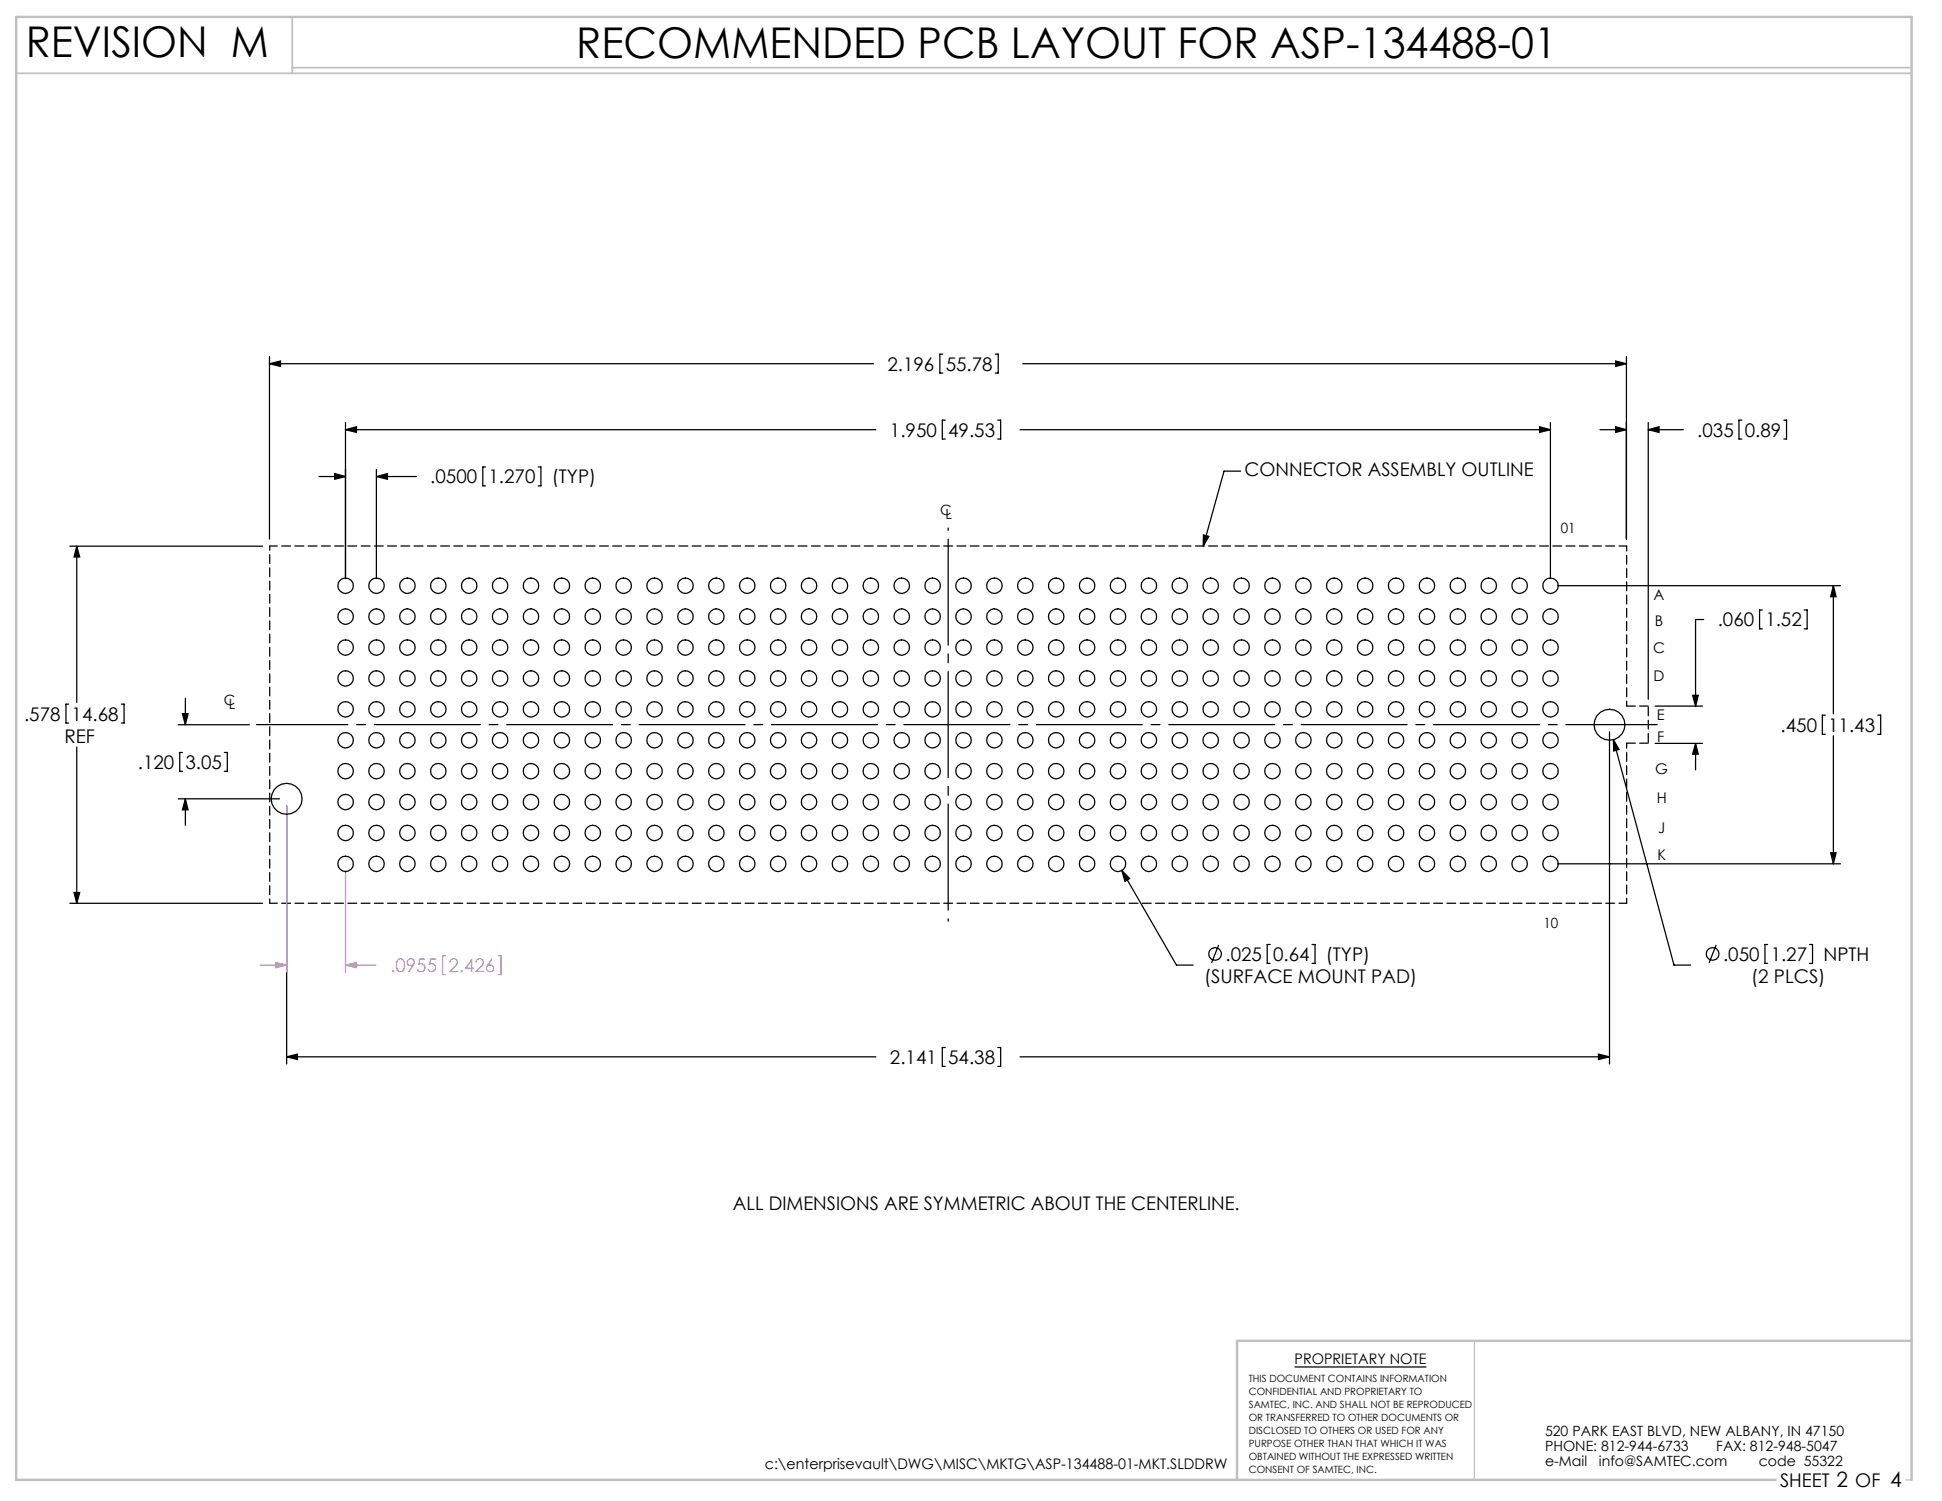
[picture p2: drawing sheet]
<svg xmlns="http://www.w3.org/2000/svg" width="279mm" height="216mm" viewBox="0 0 279 216" stroke-linecap="round" stroke-linejoin="round" font-family="sans-serif">
<path d="M212.1 192.9v20M274.2 212.9h.8" fill="none" stroke="#c0c0c0" stroke-width=".18"/>
<path d="M2.3 10.5h272.7M42.1 2.4v8.1M42.1 9.7h232.9" fill="none" stroke="#c0c0c0" stroke-width=".25"/>
<path d="M275 192.9h-97v20M255.4 212.9h-253.1v-210.5h272.7v210.5" fill="none" stroke="#c0c0c0" stroke-width=".35"/>
<g fill="none" stroke="#000" stroke-width=".18">
<path d="M38.8 52.3l1.6-.4v.8zM38.8 51.3v26.2M38.8 52.3h86.9M135.6 50.9h-.4v2.8h.4M143.2 50.9h.4v2.8h-.4M147.1 52.3h86.9M232.4 51.9l1.6 .4-1.6 .4zM234 51.3v26.2M10.1 78.6h27.7M11 78.6l.5 1.5h-.8zM11 78.6v22.4M45.9 68.5h3.8"/>
<path d="M48.2 68.1l1.5 .4-1.5 .4zM49.7 61.8h76.3M49.7 60.8v22.4M49.7 61.8l1.6-.4v.8zM54.2 67.5v15.7M54.2 68.5h5.7M54.2 68.5l1.5-.4v.8zM69.8 67.2h-.3v2.7h.3M77.4 67.2h.4v2.7h-.4M136 60.4h-.4v2.7h.4M143.5 60.4h.5v2.7h-.5M146.8 61.8h76.3"/>
<path d="M173.1 76.9l.8 .3-.8 1.4zM178.5 67.8h-2.4l-3 10.8M221.5 61.4l1.6 .4-1.6 .4zM223.1 60.8v22.4M230.2 61.8h3.8M232.4 61.4l1.6 .4-1.6 .4zM237.1 60.8v39.8M237.1 61.8h5.1M237.1 61.8l1.6-.4v.8zM250.6 60.4h-.4v2.7h.4M256.6 60.4h.4v2.7h-.4M224.1 84.2h40.7"/>
<path d="M245.1 89.1h-1.2v12.5M253.5 87.7h-.3v2.8h.3M259.6 87.7h.4v2.8h-.4M263.8 84.2v18.5M263.8 84.2l.4 1.6h-.8zM9.9 101.3h-.4v2.7h.4M11 107.5v22.4M17.5 101.3h.4v2.7h-.4M25.6 104.2h10.3M25.6 114.9h14.6M26.2 102.7h.9l-.4 1.5zM26.2 108.2h-.3v2.7h.3"/>
<path d="M26.7 114.9l.4 1.6h-.9zM26.7 100.4v3.8M26.7 114.9v3.8M32.3 108.2h.4v2.7h-.4M41.2 115.9v37.1M231.6 105.3v47.7M232.1 106.4l.8 1.4-.7 .2zM232.1 106.4l8.7 32.4h2.4M238.1 101.6h6.8M238.1 106.9h6.8M243.5 100h.8l-.4 1.6zM243.9 106.9v3.8"/>
<path d="M243.9 106.9l.4 1.6h-.8zM262.6 102.9h-.4v2.7h.4M263.8 105.8v18.4M270.2 102.9h.4v2.7h-.4M10.1 129.9h27.7M10.7 128.4h.8l-.5 1.5zM161.4 125.2l7.9 13.6h2.4M161.4 125.2l1.1 1.2-.6 .4zM175.3 135.9l-1 2.6M182.7 135.9h-.4v2.7h.4M188.8 135.9h.4v2.7h-.4M224.1 124.2h40.7"/>
<path d="M246.9 135.9l-1 2.6M254.3 135.9h-.4v2.7h.4M260.3 135.9h.5v2.7h-.5M263.4 122.7h.8l-.4 1.5zM41.2 152h84.8M41.2 152l1.6-.4v.8zM136 150.7h-.4v2.7h.4M143.5 150.7h.5v2.7h-.5M146.8 152h84.8M230 151.6l1.6 .4-1.6 .4z"/>
<circle cx="174.8" cy="137.2" r=".92"/>
<circle cx="246.4" cy="137.2" r=".91"/>
</g>
<path d="M41.2 115.9v23.9M37.4 138.8h3.8M39.7 138.4l1.5 .4-1.5 .4zM49.7 125.3v14.5M49.7 138.8h4.4M49.7 138.8l1.6-.4v.8zM64.1 137.5h-.4v2.7h.4M71.6 137.5h.5v2.7h-.5" fill="none" stroke="#f0f" stroke-width=".18"/>
<path d="M136.4 132.5v-56.6" fill="none" stroke="#000" stroke-width=".18" stroke-dasharray="15.2 1.3 1.3 1.3" stroke-dashoffset="-1.6"/>
<path d="M238.4 104.2h-201.5" fill="none" stroke="#000" stroke-width=".18" stroke-dasharray="15.2 1.3 1.3 1.3" stroke-dashoffset="2.1"/>
<path d="M234 101.6v-23.1M234 129.9v-23" fill="none" stroke="#000" stroke-width=".18" stroke-dasharray="1.3 .6" stroke-dashoffset=".6"/>
<path d="M234 78.5h-195.2M38.8 129.9h195.2" fill="none" stroke="#000" stroke-width=".18" stroke-dasharray="1.3 .6" stroke-dashoffset=".2"/>
<path d="M38.8 78.5v51.4" fill="none" stroke="#000" stroke-width=".18" stroke-dasharray="1.3 .6" stroke-dashoffset=".7"/>
<path d="M234 106.9h3.1M237.1 101.6h-3.1" fill="none" stroke="#000" stroke-width=".18" stroke-dasharray="1.3 .6"/>
<path d="M237.1 106.9v-5.3" fill="none" stroke="#000" stroke-width=".18" stroke-dasharray="1.3 .6" stroke-dashoffset="-.1"/>
<g fill="#000">
<path d="M173.1 76.9l.8 .3-.8 1.4z"/>
<path d="M11 78.6l.5 1.5h-.8zM10.7 128.4h.8l-.5 1.5zM26.2 102.7h.9l-.4 1.5zM26.7 114.9l.4 1.6h-.9zM243.5 100h.8l-.4 1.6zM243.9 106.9l.4 1.6h-.8zM237.1 61.8l1.6-.4v.8zM232.4 61.4l1.6 .4-1.6 .4zM232.4 51.9l1.6 .4-1.6 .4zM38.8 52.3l1.6-.4v.8z"/>
<path d="M41.2 152l1.6-.4v.8zM230 151.6l1.6 .4-1.6 .4zM161.4 125.2l.5 1.6 .6-.4zM263.8 84.2l.4 1.6h-.8zM263.4 122.7h.8l-.4 1.5zM48.2 68.1l1.5 .4-1.5 .4zM54.2 68.5l1.5-.4v.8zM49.7 61.8l1.6-.4v.8zM221.5 61.4l1.6 .4-1.6 .4zM232.1 106.4l.1 1.6 .7-.2z"/>
</g>
<path d="M39.7 138.4l1.5 .4-1.5 .4zM49.7 138.8l1.6-.4v.8z" fill="#f0f"/>
<g fill="none" stroke="#000" stroke-width=".18">
<path d="M186.3 196.6h18.9"/>
<circle cx="49.7" cy="84.3" r="1.11"/>
<circle cx="49.7" cy="97.6" r="1.11"/>
<circle cx="49.7" cy="93.1" r="1.11"/>
<circle cx="49.7" cy="88.7" r="1.12"/>
<circle cx="54.2" cy="84.3" r="1.11"/>
<circle cx="54.2" cy="97.6" r="1.11"/>
<circle cx="54.2" cy="93.1" r="1.11"/>
<circle cx="54.2" cy="88.7" r="1.12"/>
<circle cx="58.6" cy="84.3" r="1.11"/>
<circle cx="58.6" cy="97.6" r="1.11"/>
<circle cx="58.6" cy="93.1" r="1.11"/>
<circle cx="58.6" cy="88.7" r="1.12"/>
<circle cx="63" cy="84.3" r="1.11"/>
<circle cx="63" cy="97.6" r="1.11"/>
<circle cx="63" cy="93.1" r="1.11"/>
<circle cx="63.1" cy="88.7" r="1.12"/>
<circle cx="67.5" cy="84.3" r="1.11"/>
<circle cx="67.5" cy="97.6" r="1.11"/>
<circle cx="67.5" cy="93.1" r="1.11"/>
<circle cx="67.5" cy="88.7" r="1.12"/>
<circle cx="71.9" cy="84.3" r="1.11"/>
<circle cx="71.9" cy="97.6" r="1.11"/>
<circle cx="71.9" cy="93.1" r="1.11"/>
<circle cx="71.9" cy="88.7" r="1.12"/>
<circle cx="76.4" cy="84.3" r="1.11"/>
<circle cx="76.4" cy="97.6" r="1.11"/>
<circle cx="76.4" cy="93.1" r="1.11"/>
<circle cx="76.4" cy="88.7" r="1.12"/>
<circle cx="80.8" cy="84.3" r="1.11"/>
<circle cx="80.8" cy="97.6" r="1.11"/>
<circle cx="80.8" cy="93.1" r="1.11"/>
<circle cx="80.8" cy="88.7" r="1.12"/>
<circle cx="85.3" cy="84.3" r="1.11"/>
<circle cx="85.3" cy="97.6" r="1.11"/>
<circle cx="85.3" cy="93.1" r="1.11"/>
<circle cx="85.3" cy="88.7" r="1.12"/>
<circle cx="89.7" cy="84.3" r="1.11"/>
<circle cx="89.7" cy="97.6" r="1.11"/>
<circle cx="89.7" cy="93.1" r="1.11"/>
<circle cx="89.7" cy="88.7" r="1.12"/>
<circle cx="94.2" cy="84.3" r="1.11"/>
<circle cx="94.2" cy="97.6" r="1.11"/>
<circle cx="94.2" cy="93.1" r="1.11"/>
<circle cx="94.2" cy="88.7" r="1.12"/>
<circle cx="98.6" cy="84.3" r="1.11"/>
<circle cx="98.6" cy="97.6" r="1.11"/>
<circle cx="98.6" cy="93.1" r="1.11"/>
<circle cx="98.6" cy="88.7" r="1.12"/>
<circle cx="103.1" cy="84.3" r="1.11"/>
<circle cx="103.1" cy="97.6" r="1.11"/>
<circle cx="103.1" cy="93.1" r="1.11"/>
<circle cx="103.1" cy="88.7" r="1.12"/>
<circle cx="107.5" cy="84.3" r="1.11"/>
<circle cx="107.5" cy="97.6" r="1.11"/>
<circle cx="107.5" cy="93.1" r="1.11"/>
<circle cx="107.5" cy="88.7" r="1.12"/>
<circle cx="111.9" cy="84.3" r="1.11"/>
<circle cx="111.9" cy="97.6" r="1.11"/>
<circle cx="111.9" cy="93.1" r="1.11"/>
<circle cx="111.9" cy="88.7" r="1.12"/>
<circle cx="116.4" cy="84.3" r="1.11"/>
<circle cx="116.4" cy="97.6" r="1.11"/>
<circle cx="116.4" cy="93.1" r="1.11"/>
<circle cx="116.4" cy="88.7" r="1.12"/>
<circle cx="120.8" cy="84.3" r="1.11"/>
<circle cx="120.8" cy="97.6" r="1.11"/>
<circle cx="120.8" cy="93.1" r="1.11"/>
<circle cx="120.8" cy="88.7" r="1.12"/>
<circle cx="125.3" cy="84.3" r="1.11"/>
<circle cx="125.3" cy="97.6" r="1.11"/>
<circle cx="125.3" cy="93.1" r="1.11"/>
<circle cx="125.3" cy="88.7" r="1.12"/>
<circle cx="129.7" cy="84.3" r="1.11"/>
<circle cx="129.7" cy="97.6" r="1.11"/>
<circle cx="129.7" cy="93.1" r="1.11"/>
<circle cx="129.7" cy="88.7" r="1.12"/>
<circle cx="134.2" cy="84.3" r="1.11"/>
<circle cx="134.2" cy="97.6" r="1.11"/>
<circle cx="134.2" cy="93.1" r="1.11"/>
<circle cx="134.2" cy="88.7" r="1.12"/>
<circle cx="138.6" cy="84.3" r="1.11"/>
<circle cx="138.6" cy="97.6" r="1.11"/>
<circle cx="138.6" cy="93.1" r="1.11"/>
<circle cx="138.6" cy="88.7" r="1.12"/>
<circle cx="143.1" cy="84.3" r="1.11"/>
<circle cx="143.1" cy="97.6" r="1.11"/>
<circle cx="143.1" cy="93.1" r="1.11"/>
<circle cx="143.1" cy="88.7" r="1.12"/>
<circle cx="147.5" cy="84.3" r="1.11"/>
<circle cx="147.5" cy="97.6" r="1.11"/>
<circle cx="147.5" cy="93.1" r="1.11"/>
<circle cx="147.5" cy="88.7" r="1.12"/>
<circle cx="151.9" cy="84.3" r="1.11"/>
<circle cx="151.9" cy="97.6" r="1.11"/>
<circle cx="151.9" cy="93.1" r="1.11"/>
<circle cx="152" cy="88.7" r="1.12"/>
<circle cx="156.4" cy="84.3" r="1.11"/>
<circle cx="156.4" cy="97.6" r="1.11"/>
<circle cx="156.4" cy="93.1" r="1.11"/>
<circle cx="156.4" cy="88.7" r="1.12"/>
<circle cx="160.8" cy="84.3" r="1.11"/>
<circle cx="160.8" cy="97.6" r="1.11"/>
<circle cx="160.8" cy="93.1" r="1.11"/>
<circle cx="160.8" cy="88.7" r="1.12"/>
<circle cx="165.3" cy="84.3" r="1.11"/>
<circle cx="165.3" cy="97.6" r="1.11"/>
<circle cx="165.3" cy="93.1" r="1.11"/>
<circle cx="165.3" cy="88.7" r="1.12"/>
<circle cx="169.7" cy="84.3" r="1.11"/>
<circle cx="169.7" cy="97.6" r="1.11"/>
<circle cx="169.7" cy="93.1" r="1.11"/>
<circle cx="169.7" cy="88.7" r="1.12"/>
<circle cx="174.2" cy="84.3" r="1.11"/>
<circle cx="174.2" cy="97.6" r="1.11"/>
<circle cx="174.2" cy="93.1" r="1.11"/>
<circle cx="174.2" cy="88.7" r="1.12"/>
<circle cx="178.6" cy="84.3" r="1.11"/>
<circle cx="178.6" cy="97.6" r="1.11"/>
<circle cx="178.6" cy="93.1" r="1.11"/>
<circle cx="178.6" cy="88.7" r="1.12"/>
<circle cx="183.1" cy="84.3" r="1.11"/>
<circle cx="183.1" cy="97.6" r="1.11"/>
<circle cx="183.1" cy="93.1" r="1.11"/>
<circle cx="183.1" cy="88.7" r="1.12"/>
<circle cx="187.5" cy="84.3" r="1.11"/>
<circle cx="187.5" cy="97.6" r="1.11"/>
<circle cx="187.5" cy="93.1" r="1.11"/>
<circle cx="187.5" cy="88.7" r="1.12"/>
<circle cx="192" cy="84.3" r="1.11"/>
<circle cx="192" cy="97.6" r="1.11"/>
<circle cx="192" cy="93.1" r="1.11"/>
<circle cx="192" cy="88.7" r="1.12"/>
<circle cx="196.4" cy="84.3" r="1.11"/>
<circle cx="196.4" cy="97.6" r="1.11"/>
<circle cx="196.4" cy="93.1" r="1.11"/>
<circle cx="196.4" cy="88.7" r="1.12"/>
<circle cx="200.8" cy="84.3" r="1.11"/>
<circle cx="200.8" cy="97.6" r="1.11"/>
<circle cx="200.8" cy="93.1" r="1.11"/>
<circle cx="200.8" cy="88.7" r="1.12"/>
<circle cx="205.3" cy="84.3" r="1.11"/>
<circle cx="205.3" cy="97.6" r="1.11"/>
<circle cx="205.3" cy="93.1" r="1.11"/>
<circle cx="205.3" cy="88.7" r="1.12"/>
<circle cx="209.7" cy="84.3" r="1.11"/>
<circle cx="209.7" cy="97.6" r="1.11"/>
<circle cx="209.7" cy="93.1" r="1.11"/>
<circle cx="209.7" cy="88.7" r="1.12"/>
<circle cx="214.2" cy="84.3" r="1.11"/>
<circle cx="214.2" cy="97.6" r="1.11"/>
<circle cx="214.2" cy="93.1" r="1.11"/>
<circle cx="214.2" cy="88.7" r="1.12"/>
<circle cx="218.6" cy="84.3" r="1.11"/>
<circle cx="218.6" cy="97.6" r="1.11"/>
<circle cx="218.6" cy="93.1" r="1.11"/>
<circle cx="218.6" cy="88.7" r="1.12"/>
<circle cx="223.1" cy="84.3" r="1.11"/>
<circle cx="223.1" cy="97.6" r="1.11"/>
<circle cx="223.1" cy="93.1" r="1.11"/>
<circle cx="223.1" cy="88.7" r="1.12"/>
<circle cx="41.2" cy="114.9" r="2.23"/>
<circle cx="49.7" cy="115.4" r="1.11"/>
<circle cx="49.7" cy="119.8" r="1.11"/>
<circle cx="49.7" cy="106.5" r="1.11"/>
<circle cx="49.7" cy="110.9" r="1.11"/>
<circle cx="49.7" cy="102" r="1.11"/>
<circle cx="54.2" cy="115.4" r="1.11"/>
<circle cx="54.2" cy="119.8" r="1.11"/>
<circle cx="54.2" cy="106.5" r="1.11"/>
<circle cx="54.2" cy="110.9" r="1.11"/>
<circle cx="54.2" cy="102" r="1.11"/>
<circle cx="58.6" cy="115.4" r="1.11"/>
<circle cx="58.6" cy="119.8" r="1.11"/>
<circle cx="58.6" cy="106.5" r="1.11"/>
<circle cx="58.6" cy="110.9" r="1.11"/>
<circle cx="58.6" cy="102" r="1.11"/>
<circle cx="63" cy="119.8" r="1.11"/>
<circle cx="63" cy="115.4" r="1.11"/>
<circle cx="63" cy="106.5" r="1.11"/>
<circle cx="63" cy="110.9" r="1.11"/>
<circle cx="63" cy="102" r="1.11"/>
<circle cx="67.5" cy="119.8" r="1.11"/>
<circle cx="67.5" cy="115.4" r="1.11"/>
<circle cx="67.5" cy="106.5" r="1.11"/>
<circle cx="67.5" cy="110.9" r="1.11"/>
<circle cx="67.5" cy="102" r="1.11"/>
<circle cx="71.9" cy="115.4" r="1.11"/>
<circle cx="71.9" cy="119.8" r="1.11"/>
<circle cx="71.9" cy="110.9" r="1.11"/>
<circle cx="71.9" cy="106.5" r="1.11"/>
<circle cx="71.9" cy="102" r="1.11"/>
<circle cx="76.4" cy="115.4" r="1.11"/>
<circle cx="76.4" cy="119.8" r="1.11"/>
<circle cx="76.4" cy="106.5" r="1.11"/>
<circle cx="76.4" cy="110.9" r="1.11"/>
<circle cx="76.4" cy="102" r="1.11"/>
<circle cx="80.8" cy="115.4" r="1.11"/>
<circle cx="80.8" cy="119.8" r="1.11"/>
<circle cx="80.8" cy="106.5" r="1.11"/>
<circle cx="80.8" cy="110.9" r="1.11"/>
<circle cx="80.8" cy="102" r="1.11"/>
<circle cx="85.3" cy="119.8" r="1.11"/>
<circle cx="85.3" cy="115.4" r="1.11"/>
<circle cx="85.3" cy="106.5" r="1.11"/>
<circle cx="85.3" cy="110.9" r="1.11"/>
<circle cx="85.3" cy="102" r="1.11"/>
<circle cx="89.7" cy="115.4" r="1.11"/>
<circle cx="89.7" cy="119.8" r="1.11"/>
<circle cx="89.7" cy="106.5" r="1.11"/>
<circle cx="89.7" cy="110.9" r="1.11"/>
<circle cx="89.7" cy="102" r="1.11"/>
<circle cx="94.2" cy="115.4" r="1.11"/>
<circle cx="94.2" cy="119.8" r="1.11"/>
<circle cx="94.2" cy="106.5" r="1.11"/>
<circle cx="94.2" cy="110.9" r="1.11"/>
<circle cx="94.2" cy="102" r="1.11"/>
<circle cx="98.6" cy="115.4" r="1.11"/>
<circle cx="98.6" cy="119.8" r="1.11"/>
<circle cx="98.6" cy="106.5" r="1.11"/>
<circle cx="98.6" cy="110.9" r="1.11"/>
<circle cx="98.6" cy="102" r="1.11"/>
<circle cx="103.1" cy="115.4" r="1.11"/>
<circle cx="103.1" cy="119.8" r="1.11"/>
<circle cx="103.1" cy="106.5" r="1.11"/>
<circle cx="103.1" cy="110.9" r="1.11"/>
<circle cx="103.1" cy="102" r="1.11"/>
<circle cx="107.5" cy="115.4" r="1.11"/>
<circle cx="107.5" cy="119.8" r="1.11"/>
<circle cx="107.5" cy="106.5" r="1.11"/>
<circle cx="107.5" cy="110.9" r="1.11"/>
<circle cx="107.5" cy="102" r="1.11"/>
<circle cx="111.9" cy="115.4" r="1.11"/>
<circle cx="111.9" cy="119.8" r="1.11"/>
<circle cx="111.9" cy="110.9" r="1.11"/>
<circle cx="111.9" cy="106.5" r="1.11"/>
<circle cx="111.9" cy="102" r="1.11"/>
<circle cx="116.4" cy="115.4" r="1.11"/>
<circle cx="116.4" cy="119.8" r="1.11"/>
<circle cx="116.4" cy="106.5" r="1.11"/>
<circle cx="116.4" cy="110.9" r="1.11"/>
<circle cx="116.4" cy="102" r="1.11"/>
<circle cx="120.8" cy="115.4" r="1.11"/>
<circle cx="120.8" cy="119.8" r="1.11"/>
<circle cx="120.8" cy="110.9" r="1.11"/>
<circle cx="120.8" cy="106.5" r="1.11"/>
<circle cx="120.8" cy="102" r="1.11"/>
<circle cx="125.3" cy="115.4" r="1.11"/>
<circle cx="125.3" cy="119.8" r="1.11"/>
<circle cx="125.3" cy="106.5" r="1.11"/>
<circle cx="125.3" cy="110.9" r="1.11"/>
<circle cx="125.3" cy="102" r="1.11"/>
<circle cx="129.7" cy="119.8" r="1.11"/>
<circle cx="129.7" cy="115.4" r="1.11"/>
<circle cx="129.7" cy="106.5" r="1.11"/>
<circle cx="129.7" cy="110.9" r="1.11"/>
<circle cx="129.7" cy="102" r="1.11"/>
<circle cx="134.2" cy="115.4" r="1.11"/>
<circle cx="134.2" cy="119.8" r="1.11"/>
<circle cx="134.2" cy="106.5" r="1.11"/>
<circle cx="134.2" cy="110.9" r="1.11"/>
<circle cx="134.2" cy="102" r="1.11"/>
<circle cx="138.6" cy="115.4" r="1.11"/>
<circle cx="138.6" cy="119.8" r="1.11"/>
<circle cx="138.6" cy="106.5" r="1.11"/>
<circle cx="138.6" cy="110.9" r="1.11"/>
<circle cx="138.6" cy="102" r="1.11"/>
<circle cx="143.1" cy="115.4" r="1.11"/>
<circle cx="143.1" cy="119.8" r="1.11"/>
<circle cx="143.1" cy="106.5" r="1.11"/>
<circle cx="143.1" cy="110.9" r="1.11"/>
<circle cx="143.1" cy="102" r="1.11"/>
<circle cx="147.5" cy="119.8" r="1.11"/>
<circle cx="147.5" cy="115.4" r="1.11"/>
<circle cx="147.5" cy="106.5" r="1.11"/>
<circle cx="147.5" cy="110.9" r="1.11"/>
<circle cx="147.5" cy="102" r="1.11"/>
<circle cx="151.9" cy="115.4" r="1.11"/>
<circle cx="151.9" cy="119.8" r="1.11"/>
<circle cx="151.9" cy="106.5" r="1.11"/>
<circle cx="151.9" cy="110.9" r="1.11"/>
<circle cx="151.9" cy="102" r="1.11"/>
<circle cx="156.4" cy="115.4" r="1.11"/>
<circle cx="156.4" cy="119.8" r="1.11"/>
<circle cx="156.4" cy="106.5" r="1.11"/>
<circle cx="156.4" cy="110.9" r="1.11"/>
<circle cx="156.4" cy="102" r="1.11"/>
<circle cx="160.8" cy="119.8" r="1.11"/>
<circle cx="160.8" cy="115.4" r="1.11"/>
<circle cx="160.8" cy="106.5" r="1.11"/>
<circle cx="160.8" cy="110.9" r="1.11"/>
<circle cx="160.8" cy="102" r="1.11"/>
<circle cx="165.3" cy="115.4" r="1.11"/>
<circle cx="165.3" cy="119.8" r="1.11"/>
<circle cx="165.3" cy="110.9" r="1.11"/>
<circle cx="165.3" cy="106.5" r="1.11"/>
<circle cx="165.3" cy="102" r="1.11"/>
<circle cx="169.7" cy="119.8" r="1.11"/>
<circle cx="169.7" cy="115.4" r="1.11"/>
<circle cx="169.7" cy="106.5" r="1.11"/>
<circle cx="169.7" cy="110.9" r="1.11"/>
<circle cx="169.7" cy="102" r="1.11"/>
<circle cx="174.2" cy="119.8" r="1.11"/>
<circle cx="174.2" cy="115.4" r="1.11"/>
<circle cx="174.2" cy="106.5" r="1.11"/>
<circle cx="174.2" cy="110.9" r="1.11"/>
<circle cx="174.2" cy="102" r="1.11"/>
<circle cx="178.6" cy="115.4" r="1.11"/>
<circle cx="178.6" cy="119.8" r="1.11"/>
<circle cx="178.6" cy="110.9" r="1.11"/>
<circle cx="178.6" cy="106.5" r="1.11"/>
<circle cx="178.6" cy="102" r="1.11"/>
<circle cx="183.1" cy="115.4" r="1.11"/>
<circle cx="183.1" cy="119.8" r="1.11"/>
<circle cx="183.1" cy="110.9" r="1.11"/>
<circle cx="183.1" cy="106.5" r="1.11"/>
<circle cx="183.1" cy="102" r="1.11"/>
<circle cx="187.5" cy="115.4" r="1.11"/>
<circle cx="187.5" cy="119.8" r="1.11"/>
<circle cx="187.5" cy="110.9" r="1.11"/>
<circle cx="187.5" cy="106.5" r="1.11"/>
<circle cx="187.5" cy="102" r="1.11"/>
<circle cx="192" cy="119.8" r="1.11"/>
<circle cx="192" cy="115.4" r="1.11"/>
<circle cx="192" cy="110.9" r="1.11"/>
<circle cx="192" cy="106.5" r="1.11"/>
<circle cx="192" cy="102" r="1.11"/>
<circle cx="196.4" cy="115.4" r="1.11"/>
<circle cx="196.4" cy="119.8" r="1.11"/>
<circle cx="196.4" cy="110.9" r="1.11"/>
<circle cx="196.4" cy="106.5" r="1.11"/>
<circle cx="196.4" cy="102" r="1.11"/>
<circle cx="200.8" cy="119.8" r="1.11"/>
<circle cx="200.8" cy="115.4" r="1.11"/>
<circle cx="200.8" cy="106.5" r="1.11"/>
<circle cx="200.8" cy="110.9" r="1.11"/>
<circle cx="200.8" cy="102" r="1.11"/>
<circle cx="205.3" cy="115.4" r="1.11"/>
<circle cx="205.3" cy="119.8" r="1.11"/>
<circle cx="205.3" cy="110.9" r="1.11"/>
<circle cx="205.3" cy="106.5" r="1.11"/>
<circle cx="205.3" cy="102" r="1.11"/>
<circle cx="209.7" cy="115.4" r="1.11"/>
<circle cx="209.7" cy="119.8" r="1.11"/>
<circle cx="209.7" cy="110.9" r="1.11"/>
<circle cx="209.7" cy="106.5" r="1.11"/>
<circle cx="209.7" cy="102" r="1.11"/>
<circle cx="214.2" cy="119.8" r="1.11"/>
<circle cx="214.2" cy="115.4" r="1.11"/>
<circle cx="214.2" cy="106.5" r="1.11"/>
<circle cx="214.2" cy="110.9" r="1.11"/>
<circle cx="214.2" cy="102" r="1.11"/>
<circle cx="218.6" cy="115.4" r="1.11"/>
<circle cx="218.6" cy="119.8" r="1.11"/>
<circle cx="218.6" cy="110.9" r="1.11"/>
<circle cx="218.6" cy="106.5" r="1.11"/>
<circle cx="218.6" cy="102" r="1.11"/>
<circle cx="223.1" cy="115.4" r="1.11"/>
<circle cx="223.1" cy="119.8" r="1.11"/>
<circle cx="223.1" cy="106.5" r="1.11"/>
<circle cx="223.1" cy="110.9" r="1.11"/>
<circle cx="223.1" cy="102" r="1.11"/>
<circle cx="231.6" cy="104.2" r="2.22"/>
<circle cx="49.7" cy="124.3" r="1.11"/>
<circle cx="54.2" cy="124.3" r="1.11"/>
<circle cx="58.6" cy="124.3" r="1.11"/>
<circle cx="63" cy="124.3" r="1.11"/>
<circle cx="67.5" cy="124.3" r="1.11"/>
<circle cx="71.9" cy="124.3" r="1.11"/>
<circle cx="76.4" cy="124.3" r="1.11"/>
<circle cx="80.8" cy="124.3" r="1.11"/>
<circle cx="85.3" cy="124.3" r="1.11"/>
<circle cx="89.7" cy="124.3" r="1.11"/>
<circle cx="94.2" cy="124.3" r="1.11"/>
<circle cx="98.6" cy="124.3" r="1.11"/>
<circle cx="103.1" cy="124.3" r="1.11"/>
<circle cx="107.5" cy="124.3" r="1.11"/>
<circle cx="111.9" cy="124.3" r="1.11"/>
<circle cx="116.4" cy="124.3" r="1.11"/>
<circle cx="120.8" cy="124.3" r="1.11"/>
<circle cx="125.3" cy="124.3" r="1.11"/>
<circle cx="129.7" cy="124.3" r="1.11"/>
<circle cx="134.2" cy="124.3" r="1.11"/>
<circle cx="138.6" cy="124.3" r="1.11"/>
<circle cx="143.1" cy="124.3" r="1.11"/>
<circle cx="147.5" cy="124.3" r="1.11"/>
<circle cx="151.9" cy="124.3" r="1.11"/>
<circle cx="156.4" cy="124.3" r="1.11"/>
<circle cx="160.8" cy="124.3" r="1.11"/>
<circle cx="165.3" cy="124.3" r="1.11"/>
<circle cx="169.7" cy="124.3" r="1.11"/>
<circle cx="174.2" cy="124.3" r="1.11"/>
<circle cx="178.6" cy="124.3" r="1.11"/>
<circle cx="183.1" cy="124.3" r="1.11"/>
<circle cx="187.5" cy="124.3" r="1.11"/>
<circle cx="192" cy="124.3" r="1.11"/>
<circle cx="196.4" cy="124.3" r="1.11"/>
<circle cx="200.8" cy="124.3" r="1.11"/>
<circle cx="205.3" cy="124.3" r="1.11"/>
<circle cx="209.7" cy="124.3" r="1.11"/>
<circle cx="214.2" cy="124.3" r="1.11"/>
<circle cx="218.6" cy="124.3" r="1.11"/>
<circle cx="223.1" cy="124.3" r="1.11"/>
</g>
<g font-size="6.1">
<text x="3.7" y="8.2">REVISION M</text>
<text x="82.9" y="8.3">RECOMMENDED PCB LAYOUT FOR ASP-134488-01</text>
</g>
<g font-size="2.7">
<text x="127.7" y="53.3">2.196</text>
<text x="136.1" y="53.3">55.78</text>
<text x="128" y="62.8">1.950</text>
<text x="136.4" y="62.8">49.53</text>
<text x="244.2" y="62.8">.035</text>
<text x="251" y="62.8">0.89</text>
<text x="61.9" y="69.5">.0500</text>
<text x="70.3" y="69.5">1.270</text>
<text x="79.4" y="69.5">(TYP)</text>
<text x="179.1" y="68.5">CONNECTOR ASSEMBLY OUTLINE</text>
<text x="247.1" y="90.1">.060</text>
<text x="254" y="90.1">1.52</text>
<text x="3.5" y="103.6">.578</text>
<text x="9.3" y="106.8">REF</text>
<text x="10.3" y="103.6">14.68</text>
<text x="256.2" y="105.2">.450</text>
<text x="263" y="105.2">11.43</text>
<text x="19.8" y="110.6">.120</text>
<text x="26.7" y="110.6">3.05</text>
<text x="173.3" y="141.4">(SURFACE MOUNT PAD)</text>
<text x="176.3" y="138.2">.025</text>
<text x="183.2" y="138.2">0.64</text>
<text x="190.8" y="138.2">(TYP)</text>
<text x="247.9" y="138.2">.050</text>
<text x="252" y="141.4">(2 PLCS)</text>
<text x="254.8" y="138.2">1.27</text>
<text x="262.3" y="138.2">NPTH</text>
<text x="128" y="153">2.141</text>
<text x="136.4" y="153">54.38</text>
<text x="105.5" y="174">ALL DIMENSIONS ARE SYMMETRIC ABOUT THE CENTERLINE.</text>
<text x="256.1" y="213.9">SHEET 2 OF 4</text>
</g>
<g font-size="2.7" fill="#f0f">
<text x="56.1" y="139.8">.0955</text>
<text x="64.5" y="139.8">2.426</text>
</g>
<g font-size="2.1">
<text x="237.9" y="86.3">A</text>
<text x="237.8" y="93.9">C</text>
<text x="238.1" y="90.1">B</text>
<text x="237.9" y="98">D</text>
<text x="238.4" y="103.5">E</text>
<text x="238.4" y="106.7">F</text>
<text x="238.2" y="111.3">G</text>
<text x="238.4" y="115.5">H</text>
<text x="238.6" y="119.8">J</text>
<text x="238.5" y="123.7">K</text>
<text x="186.3" y="196.2">PROPRIETARY NOTE</text>
<text x="110" y="211.3">c:\enterprisevault\DWG\MISC\MKTG\ASP-134488-01-MKT.SLDDRW</text>
</g>
<g font-size="2">
<text x="135.3" y="74.1">C</text>
<text x="136" y="74.7">L</text>
<text x="224.6" y="76.6">01</text>
<text x="32.2" y="101.4">C</text>
<text x="32.9" y="102">L</text>
<text x="222" y="133.4">10</text>
<text x="222.3" y="206.5">520 PARK EAST BLVD, NEW ALBANY, IN 47150</text>
<text x="222.3" y="208.6">PHONE: 812-944-6733</text>
<text x="246.9" y="208.6">FAX: 812-948-5047</text>
<text x="222.3" y="210.8">e-Mail</text>
<text x="230" y="210.8">info@SAMTEC.com</text>
<text x="253" y="210.8">code 55322</text>
</g>
<g font-size="1.4">
<text x="179.7" y="198.8">THIS DOCUMENT CONTAINS INFORMATION</text>
<text x="179.7" y="200.6">CONFIDENTIAL AND PROPRIETARY TO</text>
<text x="179.7" y="202.5">SAMTEC, INC. AND SHALL NOT BE REPRODUCED</text>
<text x="179.7" y="204.4">OR TRANSFERRED TO OTHER DOCUMENTS OR</text>
<text x="179.7" y="206.2">DISCLOSED TO OTHERS OR USED FOR ANY</text>
<text x="179.7" y="208.1">PURPOSE OTHER THAN THAT WHICH IT WAS</text>
<text x="179.7" y="210">OBTAINED WITHOUT THE EXPRESSED WRITTEN</text>
<text x="179.7" y="211.8">CONSENT OF SAMTEC, INC.</text>
</g>
</svg>
